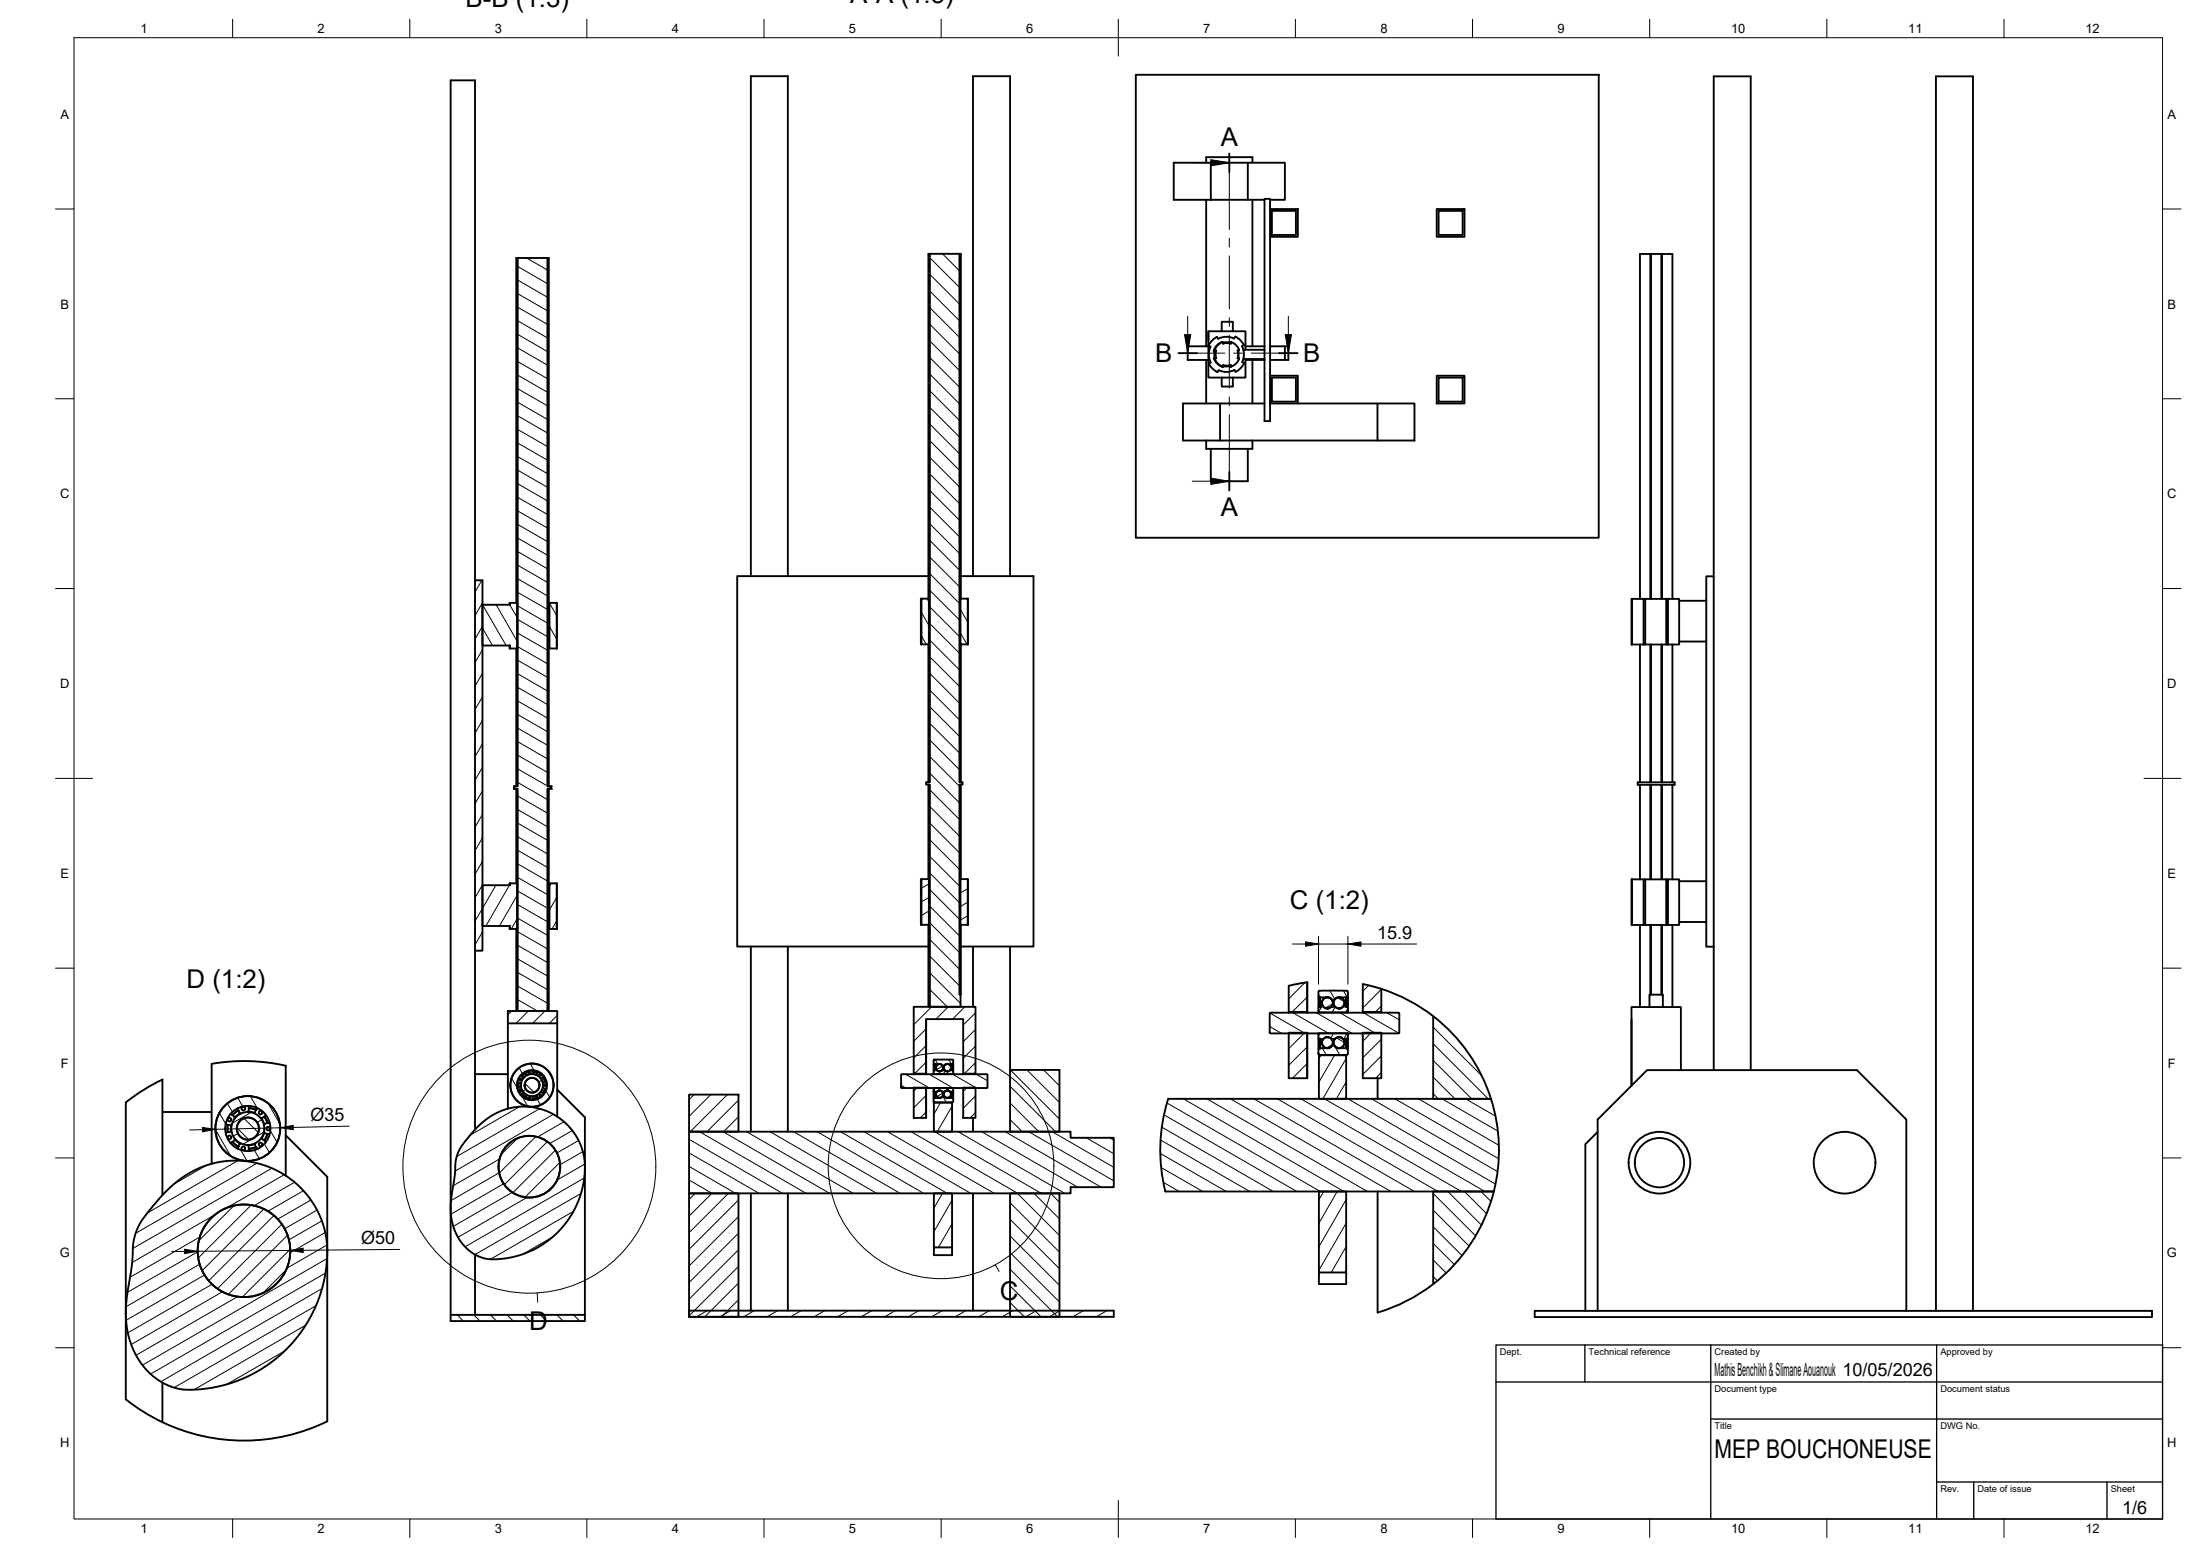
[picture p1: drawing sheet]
<svg xmlns="http://www.w3.org/2000/svg" width="594mm" height="420mm" viewBox="0 0 594 420" stroke-linecap="round" stroke-linejoin="round" font-family="sans-serif">
<!-- layer: Visible -->
<g fill="none" stroke="#000" stroke-width=".51">
<path d="M306.7 20.2h125v125h-125zM325.7 43.9v-1.5h12.5v1.5M325.7 54v39.5M327 43.9h-10.1v10.1h20.1M337 43.9h-10v10.1M338.2 54v39.5M341.5 54h-4.5v-10.1h10v10.1h-4M343 56.5h7.5v7.4h-7.5zM343 56.5v-2.8h-1.5v60h1.5v-4.8M343.5 56.9h6.4v6.5h-6.4zM388 56.5h7.5v7.4h-7.5zM388.5 56.9h6.5v6.5h-6.5z"/>
<path d="M139.7 69.7h8.2v142.6h.9v.7h-.9v60h-8.2v-60h-.9v-.7h.9zM147.9 69.7h.3v142.6M147.9 69.7v142.6M251.1 68.5h-.4v93.1M259.1 68.5v142.7h.8v.7h-.8v56.6h.3v3.4h-8.3v-60h-1v-.7h1v-142.7h8.4v93.1M343 63.9v37.6M445.6 68.6h-2.8v93.1M445.8 68.6h-.2v93.1M445.8 68.6h2.8M445.8 68.6v93.1M448.6 68.6v93.1M448.6 68.6h.2"/>
<path d="M325.7 97.2v11.7M326.3 93.5h-5.6v3.7h5.6M326.3 89.5v2.4M326.4 98.2l1 1.3 1.4 1M328 94.8v1.8M328 96.6l-.2 .1 .2 .6 .7 .9 1 .7 .5 .2 .1-.2M328.6 91l.4 .5 1.8-.6 1.2 .1 1.2 .4 .4-.5 .2 .1a5.2 5.2 0 0 1 2.1 2.2l-.5 .3 .5 1.8-.1 1.2-.4 1.2 .6 .4M328.6 91l-1.3 1-.9 1.3 .5 .3-.4 1.2-.1 1.3 .5 1.8-.5 .4M328.8 93.2l1.3-.8 .2 .4 1.2-.2 .9 .2 .1-.4 1.3 .8 .8 1.3-.4 .1 .2 1.3-.2 .9 .4 .1-.8 1.3-1.3 .8-.1-.4-.9 .1-1.2-.1-.2 .4-1.3-.8-.8-1.3 .4-.2-.1-.8 .1-1.2-.4-.2zM330.3 98.9l1.8-.1 .1 .3M332.5 92.4l-.4-.1-.1 .2h-1.8l-.1-.2-.5 .2-1.4 1.2-.5 1.1h.3M332.5 99l-.3 .1"/>
<path d="M332.8 86.9h-2.8l-.1 2.6M332.8 86.9l.1 2.6M334.3 94.7v1.8M334.3 96.5l.3 .1-.1 .2M334.5 94.5l.1 .2M334.5 94.7l-.2 .1M335.7 94.4h5.8M335.7 96.9h5.8M336 98.1l-1 1.3-1.3 1M336.3 97.2h5.1M336.3 93.5h5.1M336.3 94.4v-4.9h-10v12.5h10v-5.1"/>
<path d="M338.2 97.2v11.7M341.4 97.2h.1M341.4 93.5h.1M343 93.5h4M347 93.5h.9v3.7h-.9M347 93.5v3.7h-4M325.7 119v2.2h12.5v-2.2M329.5 108.9h-10.1v10.1h52.6M329.9 102l.1 2.3 2.8 .1M332.9 102l-.1 2.4M333.7 100.4l-.3-.5-1.8 .5h-1.3l-1.2-.4-.4 .5M341.5 108.9h-12v10.1"/>
<path d="M343 101.5h7.5v7.4h-7.5zM343.5 102h6.4v6.5h-6.4zM350.5 108.9h21.5M372 108.9h10v10.1h-10zM388 101.5h7.5v7.4h-7.5zM388.5 102h6.5v6.5h-6.5zM327 121.2v8.7h10v-8.7M128.3 156.7v100h2v-100h-2v-135h-6.6v335h36.2v-1.7M202.8 155.6v-135h9.9v135M250.7 155.6h-51.6v100h51.6M259.5 155.6h19.6v100h-19.6M262.7 155.6v-135h10.1v135"/>
<path d="M460.8 155.6h2v100h-2zM462.8 155.6v-135h10v268.4M130.3 163.3h7.4v-.5h2v12.3h-2v-.8h-7.4zM137.6 174.3v.8l.1-.8M137.6 163.3l.1-.5v.5M137.7 175.1h.1M139.4 162.8v-93.1h.3v142.6M139.4 175.1v37.2M139.7 162.8h.1M139.7 175.1h.1M148.2 162.8h.2M148.2 162.8v12.3"/>
<path d="M148.2 175.1h.2M148.4 162.8h1.9v12.3h-1.9zM150.3 162.8h.1M150.3 175.1h.1M150.4 162.8v12.3M248.8 161.6h2v12.4h-2zM248.8 161.6h-.1v12.4h.1M250.7 174v37.2M250.8 161.6v12.4M259.3 174h.1M259.3 161.6h2v12.4h-2zM259.3 161.6v12.4"/>
<path d="M259.5 174v37.2M261.3 161.6v12.4M440.6 161.7l.1 12.3zM440.7 174h.1M442.8 174v37.2M443.8 161.7h-3.1v12.3h3.1M444.3 161.7h-.5v12.3h.5M445.6 174v37.2M445.8 174v37.2M448.6 174v37.2M448.8 161.7v-93.1h2.8v93.1M448.8 174v37.2"/>
<path d="M449.9 161.7h-5.6v12.3h5.6M450.4 161.7h3v12.3h-3zM450.4 161.7h-.5v12.3h.5M451.6 174v37.2M453.4 173.2h7.4M453.4 162.2h7.4M138.8 212.3v.7M139.4 213v25.5M139.7 213v60M147.9 213v60M148.2 213v60M148.8 212.3v.7"/>
<path d="M250.7 211.9v25.5M259.5 211.9v25.5M442.2 211.2h10v.7h-10zM442.8 211.9v25.5M445.6 211.9v25.5M445.8 211.9v25.5M448.6 211.9v25.5M448.8 211.9v25.5M451.6 211.9v25.5M130.3 239h7.4v-.5h2v12.3h-2v-.8h-7.4zM137.6 239l.1-.5v.5M139.7 238.5h.1"/>
<path d="M148.2 238.5h.2M148.2 238.5v12.3M148.4 238.5h1.9v12.3h-1.9zM150.3 238.5h.1M150.4 238.5v12.3M248.8 237.4h2v12.3h-2zM248.8 237.4h-.1v12.3h.1M250.8 237.4v12.3M259.3 237.4h2v12.3h-2zM259.3 237.4v12.3M261.3 237.4v12.3M440.6 237.4l.1 12.4z"/>
<path d="M443.8 237.4h-3.1v12.4h3.1M444.3 237.4h-.5v12.4h.5M449.9 237.4h-5.6v12.4h5.6M450.4 237.4h3v12.4h-3zM450.4 237.4h-.5v12.4h.5M453.4 238h7.4M128.3 256.7v48.3M137.6 250v.8l.1-.8M137.7 250.8h.1M139.4 250.8v22.2M139.7 250.8h.1M148.2 250.8h.2"/>
<path d="M150.3 250.8h.1M202.8 255.6v50M212.7 255.6v50M250.7 249.7v22.2M259.3 249.7h.1M259.5 249.7l-.1 18.8M262.7 255.6v16.3M272.8 255.6v33.3M440.7 249.8h.1M442.8 249.8v22.1M445.6 249.8v18.8h3.4v3.3M445.8 249.8v18.8"/>
<path d="M448.6 249.8v18.8M448.8 249.8v18.8M451.6 249.8v22.1M453.4 249h7.4M462.8 255.6v33.4M137.1 273h13.4v3.3h-13.4zM137.1 276.3v23.1M150.5 276.3v25.2M246.7 271.9h16.7v18h-3.3v-14.7h-10v14.7h-3.4zM250.1 275.2v14.9M342.9 273.5h34.8l.2 .1v5.2l-.2 .2h-34.6l-.2-.2zM348 278.9h5v12.2h-5z"/>
<path d="M348 273.2h5M348 273.2v.3M353 265.2v8.3v-.3M353 265.2v8M353 265.2l-5 1v7M356 269.3v2.6M356 271.9l1.3-.2 .4 .4 .9 .2 .9-.5h1l.5 .4 .7 .1 1-.6h.8v.2h.5v1.2l-.3 .3h-7.4l-.3-.3zM356 273.1v.4M356 279v.3M356.1 279.1l7.7-.1 .2 .3v1.2l-1.3 .1-.5-.4-.8-.1-.9 .4h-1l-.4-.3-.8-.1-1 .5h-.8v-.1h-.5zM356.1 267.6l7.6-.1 .3 .3v1.5l-.3-.1-.2 .1h-2.2l-.5 .2-.6 .7h-.4l-.6-.7-.5-.2h-2.2l-.2-.1-.3 .1zM356.2 269.3v2.6"/>
<path d="M356.3 269.2l.2 .1v2.6h-.2zM357.3 271.7a1.49 1.49 0 0 1 .2-2 1.49 1.49 0 0 1 2 .1 1.49 1.49 0 0 1 0 2M358 269.3v.1M358.4 272.3h.1M358.5 272.3h.1M359 272.2h-1.1M359.8 270.2h.1M359.8 271.4v.4M360.2 270.2h.1M360.2 271.4v.4M361.5 272.3h.1M361.6 272.3h.1"/>
<path d="M362 269.3v.1M362.1 272.2h-1M362.8 271.7a1.49 1.49 0 0 0-.3-2 1.49 1.49 0 0 0-2 .1 1.49 1.49 0 0 0 0 2M363.5 269.2l.3 .1-.1 .2v2.4h-.2zM363.8 269.3v2.6M364 269.3v2.6M364 273.1v.4M364 279v.3M368 265.7v7.5h5M368 278.9h5v12.2h-5zM368 273.2v.3M368 265.7a45.7 45.7 0 0 1 19 8.7"/>
<path d="M373 267v6.5M387 274.4v22.3h15.6M387 274.4a45.7 45.7 0 0 1 15.6 22.3M440.6 275.3v17.9v-21.3h13.3v17.1M445.6 268.6h-.2v3.3M34 297.7v80.2M34 297.7l5.2-3.7 4.7-2.5v31.2M64.2 299.3l.1 .6M64.3 299.9l-1.5 1.2M64.3 299.9l.7 .8M67 298.6l.2 .6M67.2 299.2l1.9 .5"/>
<path d="M67.2 299.2l-.3 1.1M69.1 299.7l-.2 1M69.5 299.2l-.4 .5M128.3 290h8.8M139.7 292.2l.3 .2M140 292.4v1.3M140 293.7l-.3 .2M140 293.7h.8M140.5 290.5l.4 .1M140.7 292.4v1.3M140.8 292.3l-.8 .1M140.9 295.4l-.4 .2"/>
<path d="M140.9 295.4l1 .9M140.9 290.6l.4 .6M141.3 294.9l1 .9M141.3 294.8l-.4 .6M141.7 293.2l.1 .5M141.9 289.4v.4M141.9 289.8l-1 .8M141.9 296.3v.4M141.9 289.8l.5 .5M142.3 290.3l-1 .8M142.4 295.7l-.5 .5M143.6 296l.2 .7"/>
<path d="M143.7 290l1.3 .3M143.7 289l.1 .4M143.8 289.4l1.3 .2M143.8 296.7l-.1 .4M143.8 289.4l-.2 .6M145 295.8l-1.3 .3M145 295.7v.5l.4 .5M145.1 296.4l-1.3 .3M145.1 289.6l-.1 .7M145.4 289.3l-.3 .3M146 294.9l.6 .3M146.1 291.1l.5 1.2"/>
<path d="M146.6 293.6l.6 .4M146.6 295.2l.2 .3M146.6 290.9l.6 1.1M146.6 293.7l-.5 1.2M146.8 290.5l-.4 .5-.4 .1M147.2 294l-.6 1.2M147.2 292l-.6 .4M147.2 292l.4 .1M147.6 294h-.4M150.5 294.2l7.4 7.5v53.3M186.1 295.6h13.3v10h-13.3zM243.4 290.2l23.1-.1 .2 .1v3.5l-23.2 .1z"/>
<path d="M246.7 293.7h3.4v8.2h-3.4zM246.8 289.9v.2M250.1 293.8v8.1M250.1 289.9v.2M252.1 296.5h1.7l1.1-.6 .7 .6h1.8v1l-.2 .2h-4.9l-.2-.2zM252.1 294.7v1.8M252.1 287.3v1.7M252.1 289l.8-.1 .5 .4h.5l.5-.3h.7l.9 .3 .6-.4h.5l.3 .1v.9l-.2 .1h-4.9l-.2-.1zM252.1 289.8v.3M252.1 293.8v.2M252.2 286.2l5.1-.1 .1 1.2h-1.8l-.7 .6h-.3l-.7-.6h-1.8zM252.2 297.7h4.9v7.9h-4.9z"/>
<path d="M252.2 293.8h5.1l.1 .9-.8 .2-.9-.4-.6 .3h-.7l-.8-.3-.7 .4h-.5l-.3-.2zM252.2 294.7v1.8M252.2 287.3v1.7M252.2 287.2l.2 .1v1.7h-.1zM252.3 294.7h.1l-.1 1.9zM252.5 297.7h-.3M252.9 288.9a.98 .98 0 0 1 .2-1.3 .98 .98 0 0 1 1.3 0 .98 .98 0 0 1 0 1.4M253.4 287.3v.1M253.4 296.4v.1M253.7 294.4h.1M253.7 289.3h.1M253.8 294.4h-.1"/>
<path d="M254.1 294.5h-.7M254.1 289.2h-.7M254.4 294.8a.98 .98 0 0 1 0 1.3 .98 .98 0 0 1-1.3 .1 .98 .98 0 0 1-.2-1.3M254.6 287.9h.1M254.6 288.7v.3M254.6 294.8v.3M254.6 295.9h.1M254.9 287.9h.1M254.9 288.7v.3M254.9 294.8v.3M254.9 295.9h.1M255.1 294.8a.98 .98 0 0 0 0 1.3 .98 .98 0 0 0 1.3 .1 .98 .98 0 0 0 .2-1.3"/>
<path d="M255.8 294.4h.1M255.8 289.3h.1M255.9 294.4h-.1M256.1 287.3v.1M256.1 296.4v.1M256.2 294.5h-.7M256.2 289.2h-.7M256.6 288.9a.98 .98 0 0 0-.2-1.3 .98 .98 0 0 0-1.3 0 .98 .98 0 0 0 0 1.4M257 297.7h.1M257.1 297.7h.1M257.1 294.7h.1v1.9zM257.1 287.3h.2l-.1 1.7h-.1z"/>
<path d="M257.3 287.3v1.7M257.3 294.7v1.8M257.4 287.3v1.7M257.4 294.7v1.8M257.4 289.8v.3M257.4 293.8v.2M260.1 293.7h3.3v8.2h-3.3zM260.1 289.9v.2M263.4 289.9v.2M272.8 288.9h13.3v16.7h-13.3zM356 283l.3 .2 .2-.2 2.2 .1 .8-.4 .3-.5h.4l.4 .5 .7 .4 2.2-.1 .2 .2 .3-.2v1.6l-.3 .2h-7.4l-.3-.2zM356 280.5v2.5"/>
<path d="M356.2 284.9h7.3v11.8h-7.3zM356.2 280.5v2.5M356.3 280.5h.2l-.1 2.7-.2-.1 .1-.2zM356.6 284.8l-.4 .1M358 283h.1M358.4 280.1h.1M358.5 280.1h.1M359 280.1h-1.1M359.5 280.5a1.49 1.49 0 0 1 0 2.1 1.49 1.49 0 0 1-2 .1 1.49 1.49 0 0 1-.2-2.1M359.8 280.5v.4M359.8 282.1v.1M360.2 280.5v.4"/>
<path d="M360.2 282.1v.1M360.5 280.5a1.49 1.49 0 0 0 0 2.1 1.49 1.49 0 0 0 2 .1 1.49 1.49 0 0 0 .3-2.1M361.5 280.1h.1M361.7 280.1h-.1M362 283h.1M362.1 280.1h-1M363.5 284.8v.1M363.5 280.5h.2v2.7l-.2-.1zM363.8 280.5v2.5M364 280.5v2.5M372 291.1v5.6M402.6 296.7h-87.1a45.7 45.7 0 0 0-.8 25h88.7"/>
<path d="M402.6 296.7a45.7 45.7 0 0 1 .8 25M43.9 300.3h13.2M57.1 314.2l.1-26.9a51.2 51.2 0 0 1 20 .5v29.7M61 303.4l.5 .4M61.5 303.8v1.9M61.5 305.7l-.5 .3M61.5 305.7l1.1 .1M62.2 300.9l.6 .2M62.4 303.7v2M62.6 303.7l-1.1 .1M62.8 308.4l1.5 1.2M62.8 308.4l-.6 .2"/>
<path d="M62.8 308.3l1.5 1.3M62.8 301.1l.6 .9M63.4 307.6l1.5 1.2M63.4 307.5l-.6 .9M63.9 305l.2 .7M64.3 309.6l-.1 .6M64.9 300.6l-1.5 1.2M65 308.8l-.7 .8M66.9 309.2l.3 1M67 300.1l1.9 .5M67.2 310.2l-.2 .6M68.9 308.9l-1.9 .4"/>
<path d="M68.9 308.7l.2 1.1M69.1 309.8l-1.9 .4M69.1 309.8l.4 .4M70.4 307.5l1 .4M70.5 301.9l.9 1.8M71.3 305.7l.9 .5M71.4 305.8l-.9 1.8M71.4 301.5l.8 1.7zM71.4 307.9l.4 .6M71.8 301l-.6 .7-.8 .2M72.2 303.2l-.9 .6M72.2 303.2l.6 .1"/>
<path d="M72.2 306.2l-.8 1.8M72.8 306.2h-.6M77.2 306.6l11.2 11.2v66a51.2 51.2 0 0 1-44.5 .2M128.9 304.4l1.8-1.7 2.2-1.5 3.7-1.7 4.2-.7 2.2 .1 2 .3a16.8 16.8 0 0 1 12.4 21.1l-.8 3-1 2.4-2.3 3.9-1.5 1.9-2.1 2.1-3.9 2.9-4.7 2.2-5 1.2-2.2 .1-2.5-.1-1.4-.3-1.9-1-1.3-.8-1.7-1.7-2-3-1.1-3.3-.3-4.2 1.1-8.4 .2-3.4 .5-2.1 1.4-2.7zM186.1 305.6h103v1.6h11.7v13.4h-11.7v1.6h-103zM262.7 301.9v3.7M431.4 305.6l-3.3 3.4v45M44.5 322l2.4-2.2 3.3-2.5 3.3-1.7 3.9-1.4 4.1-.7 3.4-.1 3.7 .5 3.2 .9 3.4 1.5 2.8 1.8 2.8 2.3 2.6 2.9 2.2 3.5 1.4 3.1 .9 3.2 .5 4.1-.2 4-.7 4.8-1.1 3.7-1.4 3.7-1.9 3.5-2.5 3.7-2.3 2.8-2.9 2.8-3.2 2.4-4.6 2.7-4 1.8-3.3 1-5.1 .9-5 .3-2.5-.4-2.7-1a20.8 20.8 0 0 1-11-18.8l.2-4.3 1.4-8.9 .3-3.8a18.1 18.1 0 0 1 5.2-12.2zM128.3 338.8v16.2M186.1 322.2h13.3v33.4h-13.3zM202.8 322.2v31.7M212.7 322.2v31.7"/>
<path d="M252.2 336.8h4.9v-14.6h-4.9v16.7h4.9v-2.1M262.7 322.2v31.7M272.8 322.2h13.3v33.4h-13.3zM372 321.7v32.7M403.4 321.7h-16.4v25.1M403.4 321.7a45.7 45.7 0 0 1-16.4 25M121.7 355h36.2M186.1 353.9h114.7v1.7h-114.7zM356.2 343.6h7.3v-21.9h-7.3v25h7.3v-3.1M387 346.7a45.7 45.7 0 0 1-15 7.7M414.4 354h166.7v1.6h-166.7zM431.4 354v-51.7l13.4-13.3h56.6l13.4 13.3v51.7"/>
<path d="M522.8 354v-333.4h10v333.4M34 377.9l4.3 3.1 5.6 3M43.9 373.3v10.7"/>
<circle cx="358.4" cy="270.8" r="1.47"/>
<circle cx="361.6" cy="270.8" r="1.47"/>
<circle cx="65.7" cy="299.3" r=".5"/>
<circle cx="140.3" cy="294.6" r=".33"/>
<circle cx="140.3" cy="291.4" r=".33"/>
<circle cx="142.8" cy="296.6" r=".33"/>
<circle cx="142.8" cy="289.4" r=".33"/>
<circle cx="143.6" cy="293" r="5.8"/>
<circle cx="143.6" cy="293" r="2.97"/>
<circle cx="143.6" cy="293" r="2"/>
<circle cx="143.6" cy="293" r="4.1"/>
<circle cx="143.7" cy="293.1" r="2"/>
<circle cx="145.9" cy="295.9" r=".33"/>
<circle cx="145.9" cy="290.1" r=".33"/>
<circle cx="147.3" cy="293" r=".33"/>
<circle cx="253.7" cy="295.5" r=".98"/>
<circle cx="253.7" cy="288.3" r=".98"/>
<circle cx="255.8" cy="295.5" r=".98"/>
<circle cx="255.8" cy="288.3" r=".98"/>
<circle cx="358.4" cy="281.5" r="1.47"/>
<circle cx="361.6" cy="281.5" r="1.47"/>
<circle cx="62" cy="302.3" r=".5"/>
<circle cx="62" cy="307.1" r=".5"/>
<circle cx="65.7" cy="310.1" r=".5"/>
<circle cx="66.9" cy="304.7" r="8.8"/>
<circle cx="66.9" cy="304.7" r="4.5"/>
<circle cx="66.9" cy="304.7" r="3"/>
<circle cx="66.9" cy="304.7" r="6.1"/>
<circle cx="67" cy="304.8" r="3"/>
<circle cx="70.4" cy="300.4" r=".5"/>
<circle cx="70.4" cy="309" r=".5"/>
<circle cx="72.4" cy="304.7" r=".5"/>
<circle cx="142.9" cy="315" r="8.3"/>
<circle cx="448.1" cy="314" r="6.7"/>
<circle cx="448.1" cy="314" r="8.3"/>
<circle cx="498.1" cy="314" r="8.3"/>
<circle cx="65.9" cy="337.7" r="12.5"/>
</g>
<g fill="#000">
<circle cx="138.8" cy="213" r=".25"/>
<circle cx="138.8" cy="212.3" r=".25"/>
<circle cx="148.8" cy="213" r=".25"/>
<circle cx="148.8" cy="212.3" r=".25"/>
<circle cx="358" cy="272.2" r=".25"/>
<circle cx="358.4" cy="272.3" r=".25"/>
<circle cx="361.6" cy="272.3" r=".25"/>
<circle cx="362" cy="272.2" r=".25"/>
<circle cx="64.3" cy="299.9" r=".25"/>
<circle cx="67.2" cy="299.2" r=".25"/>
<circle cx="69.1" cy="299.7" r=".25"/>
<circle cx="140" cy="292.4" r=".25"/>
<circle cx="140" cy="293.7" r=".25"/>
<circle cx="140.9" cy="290.6" r=".25"/>
<circle cx="140.9" cy="295.4" r=".25"/>
<circle cx="141.9" cy="296.2" r=".25"/>
<circle cx="141.9" cy="289.8" r=".25"/>
<circle cx="143.8" cy="296.7" r=".25"/>
<circle cx="143.8" cy="289.4" r=".25"/>
<circle cx="145.1" cy="296.4" r=".25"/>
<circle cx="145.1" cy="289.6" r=".25"/>
<circle cx="146.6" cy="290.9" r=".25"/>
<circle cx="146.6" cy="295.2" r=".25"/>
<circle cx="147.2" cy="294" r=".25"/>
<circle cx="147.2" cy="292" r=".25"/>
<circle cx="253.4" cy="289.3" r=".25"/>
<circle cx="253.4" cy="294.5" r=".25"/>
<circle cx="253.7" cy="294.5" r=".25"/>
<circle cx="253.7" cy="289.3" r=".25"/>
<circle cx="255.8" cy="289.3" r=".25"/>
<circle cx="255.8" cy="294.5" r=".25"/>
<circle cx="256.1" cy="289.3" r=".25"/>
<circle cx="256.1" cy="294.5" r=".25"/>
<circle cx="358" cy="280.1" r=".25"/>
<circle cx="358.4" cy="280.1" r=".25"/>
<circle cx="361.6" cy="280.1" r=".25"/>
<circle cx="362" cy="280.1" r=".25"/>
<circle cx="61.5" cy="303.8" r=".25"/>
<circle cx="61.5" cy="305.7" r=".25"/>
<circle cx="62.8" cy="308.4" r=".25"/>
<circle cx="62.8" cy="301.1" r=".25"/>
<circle cx="64.3" cy="309.6" r=".25"/>
<circle cx="67.2" cy="310.2" r=".25"/>
<circle cx="69.1" cy="309.8" r=".25"/>
<circle cx="71.4" cy="301.5" r=".25"/>
<circle cx="71.4" cy="308" r=".25"/>
<circle cx="72.2" cy="303.3" r=".25"/>
<circle cx="72.2" cy="306.2" r=".25"/>
</g>
<!-- layer: TITLEBLOCK -->
<path d="M404 363.2h180v47h-180zM404 373.2h180M428 363.2v10M462 363.2v47M523 363.2v47M462 383.2h122M523 400.2h61M533 400.2v10M569 400.2v10" fill="none" stroke="#000" stroke-width=".36"/>
<!-- layer: BORDER -->
<g fill="none" stroke="#000" stroke-width=".27">
<path d="M20 10.2h564v400h-564zM62.8 5.2v5M110.7 5.2v5M158.5 5.2v5M206.3 5.2v5M254.1 5.2v5M302 5.2v10M349.8 5.2v5M397.6 5.2v5M445.5 5.2v5M493.3 5.2v5M541.1 5.2v5"/>
<path d="M15 56.4h5M584 56.4h5M15 107.7h5M584 107.7h5M15 158.9h5M584 158.9h5M15 210.2h10M579 210.2h10M15 261.4h5M584 261.4h5M15 312.7h5M584 312.7h5"/>
<path d="M15 363.9h5M584 363.9h5M62.8 410.2v5M110.7 410.2v5M158.5 410.2v5M206.3 410.2v5M254.1 410.2v5M302 405.2v10M349.8 410.2v5M397.6 410.2v5M445.5 410.2v5M493.3 410.2v5"/>
<path d="M541.1 410.2v5"/>
</g>
<!-- layer: Hatching -->
<g fill="none" stroke="#000" stroke-width=".27">
<path d="M139.7 71.9l8.2 4.7M139.7 75.6l8.2 4.7M139.7 79.3l8.2 4.6M142.2 69.7l5.7 3.2M251.1 78.6l8 8M251.1 74.1l8 8M251.1 69.6l8 8M254.5 68.5l4.6 4.6M259 68.5l.1 .1M139.7 82.9l8.2 4.7M139.7 86.6l8.2 4.7M139.7 90.3l8.2 4.7"/>
<path d="M139.7 93.9l8.2 4.7M139.7 97.6l8.2 4.7M251.1 96.6l8 7.9M251.1 92.1l8 8M251.1 87.6l8 8M251.1 83.1l8 8M139.7 101.3l8.2 4.6M139.7 104.9l8.2 4.7M139.7 108.6l8.2 4.7M139.7 112.2l8.2 4.7M139.7 115.9l8.2 4.7M139.7 119.6l8.2 4.7"/>
<path d="M251.1 119l8 8M251.1 114.5l8 8M251.1 110l8 8M251.1 105.5l8 8M251.1 101l8 8M139.7 123.3l8.2 4.6M139.7 126.9l8.2 4.7M139.7 130.6l8.2 4.7M139.7 134.3l8.2 4.6M139.7 137.9l8.2 4.7M251.1 137l8 7.9M251.1 132.5l8 8"/>
<path d="M251.1 128l8 8M251.1 123.5l8 8M130.1 156.7l-1.8 3.2M139.7 141.6l8.2 4.7M139.7 145.2l8.2 4.7M139.7 148.9l8.2 4.7M139.7 152.6l8.2 4.7M139.7 156.3l8.2 4.6M139.7 159.9l8.2 4.7M251.1 159.4l8 8M251.1 154.9l8 8M251.1 150.5l8 7.9"/>
<path d="M251.1 145.9l8 8M251.1 141.5l8 7.9M130.3 175.5l-2 3.4M130.3 169.1l-2 3.5M130.3 162.8l-2 3.4M130.3 169.6l2.7 4.7M130.3 163.3l6.4 11M134 163.3l5.7 9.8M137.6 163.3l2.1 3.5M139.7 163.6l8.2 4.7M139.7 167.2l8.2 4.7M139.7 170.9l8.2 4.7"/>
<path d="M139.7 174.6l8.2 4.7M139.7 178.2l8.2 4.7M148.4 162.9l1.9 3.4M148.4 169.2l1.9 3.4M248.9 171.8l1.2 2.2M248.9 165.4l1.9 3.5M250.3 161.6l.5 .9M251.1 177.4l8 8M251.1 172.9l8 8M251.1 168.4l8 8M251.1 163.9l8 8M259.3 170.9l1.8 3.1"/>
<path d="M259.3 164.5l2 3.5M261.3 161.6h.1M130.3 194.5l-2 3.5M130.3 188.2l-2 3.4M130.3 181.8l-2 3.5M139.7 181.9l8.2 4.7M139.7 185.6l8.2 4.7M139.7 189.3l8.2 4.6M139.7 192.9l8.2 4.7M139.7 196.6l8.2 4.7M251.1 199.8l8 8M251.1 195.3l8 8"/>
<path d="M251.1 190.9l8 7.9M251.1 186.4l8 8M251.1 181.9l8 8M130.3 219.9l-2 3.5M130.3 213.6l-2 3.4M130.3 207.2l-2 3.5M130.3 200.9l-2 3.4M139.7 218.6l8.2 4.7M139.7 200.2l8.2 4.7M139.7 203.9l8.2 4.7M139.7 207.6l8.2 4.7M139.7 211.2l8.2 4.7"/>
<path d="M139.7 214.9l8.2 4.7M148 212.3l.8 .5M251.1 217.8l8 8M251.1 213.3l8 8M251.1 208.8l8 8M251.1 204.3l8 8M130.3 239l-2 3.4M130.3 232.6l-2 3.5M130.3 226.3l-2 3.4M133.9 239l-5.6 9.8M137.6 239l-6.4 11M137.9 238.5l-.2 .3"/>
<path d="M139.7 233.2l8.2 4.7M139.7 222.2l8.2 4.7M139.7 225.9l8.2 4.7M139.7 229.6l8.2 4.7M139.7 236.9l8.2 4.7M148.9 238.5l-.5 .9M250.8 238.7l-1.9 1.1M251.1 235.8l8 7.9M251.1 231.3l8 7.9M251.1 226.8l8 8M251.1 222.3l8 8M259.4 237.4h-.1"/>
<path d="M261.3 239.9l-2 1.2M130.3 251.7l-2 3.4M139.7 248.1l-1.6 2.7M139.7 241.7l-4.8 8.3M139.7 240.6l8.2 4.7M139.7 244.2l8.2 4.7M139.7 247.9l8.2 4.7M139.7 251.6l8.2 4.6M139.7 255.2l8.2 4.7M139.7 258.9l8.2 4.7M150.3 248.6l-1.2 2.2M150.3 242.3l-1.9 3.4"/>
<path d="M250.8 249.7h.1M250.8 246l-1.9 1.2M250.8 242.3l-1.9 1.2M251.1 258.2l8 8M251.1 253.7l8 8M251.1 249.2l8 8M251.1 244.7l8 8M251.1 240.2l8 8M261.3 247.3l-2 1.1M261.3 243.6l-2 1.2M138.2 273l-1.1 1M139.7 262.6l8.2 4.7"/>
<path d="M139.7 266.2l8.2 4.7M139.7 269.9l5.4 3.1M142.7 273l-3.4 3.3M147.2 273l-3.4 3.3M150.5 274.2l-2.2 2.1M247.1 271.9l-.3 .3M250.1 277.8l-3.3 3.4M251.1 271.7l.2 .2M251.1 267.2l4.7 4.7M251.1 262.7l8.3 8.3M251.6 271.9l-4.8 4.8M256.1 271.9l-3.4 3.3"/>
<path d="M260.5 271.9l-3.3 3.3M263.4 278l-3.3 3.3M263.4 273.5l-3.3 3.3M342.9 277.2l3.2 1.8M342.9 273.6l9.5 5.4M349.1 273.5l9.7 5.5M352.3 278.9l-4.3 4.3M352.4 265.3l-4.4 4.4M353 269.2l-4 4M355.5 273.5l9.6 5.5M356 268.5l.4 .7M356.4 279l-.4 .7"/>
<path d="M356.5 270.2l-.1 .1M357 271.7l-.9 1.6M359.1 267.5l1.3 2.3M359.9 271l-2 1.2M360.1 279l-.8 1.4M360.6 271.9l-.9 1.5M361.2 269.4l1.8 1.1M361.8 273.5l9.7 5.5M362.8 267.5l1 1.7M363.5 271.8l.1 .1M363.8 279l-1 1.6M363.8 269.3h.1"/>
<path d="M364 272.3l-.7 1.1M368.2 273.5l9.6 5.5M369.6 266.1l-1.6 1.6M370.3 278.9l-2.3 2.2M373 271.6l-1.6 1.6M373 267.1l-5 5.1M374.5 273.5l3.4 1.9M387 277.4l13.1 13M61.4 297.9l1.4 2.4M64.2 296.4l1.4 2.4M67.6 296l1.8 3.2M72.4 297.9l3.2 5.5"/>
<path d="M138.1 291.1l1.6 2.7M140.2 288.3l.9 1.6M140.3 298.8l-13.4 7.8M141 296.1l1.5 2.6M141.8 292.5l2.4 2.5M142 294.2l-.8 .5M143.2 287.2l1 1.8M145.1 296.8l.9 1.6M145.7 299.4l-22.4 12.9M146.3 291.7l-.8 .5M147.4 294.5l1 1.8M147.9 289l1.3 2.3"/>
<path d="M187.5 295.6l-1.4 1.3M191.9 295.6l-5.8 5.8M196.4 295.6l-10 10M199.4 297.1l-8.5 8.5M243.3 293.1l1.3 .7M244.5 290.1l6.5 3.7M247.7 293.7l-.9 .9M250.1 295.8l-3.3 3.3M250.1 286.8l-3.1 3.1M250.1 282.3l-3.3 3.3M250.9 290.1l6.4 3.7M252.4 288.9v.1"/>
<path d="M252.5 286.1l.7 1.2M252.6 293.8l-.5 .8M254 297.7l-1.8 3.1M254.6 296l.9 1.7M254.6 287.8l-1.7 1M254.6 295.1l-1.6 1M254.9 288.7l1 .6M255.2 296.2l.3 .2M255.3 289.1l-.5 .9M256.2 286.1l.7 1.2M256.3 293.8l-.4 .7M257.1 298.7l-4 6.9"/>
<path d="M257.1 295.6l.1 .1M257.2 290.1l6.5 3.7M261.2 293.7l-1.1 1.1M263.4 295.9l-3.3 3.4M263.4 286.9l-3 3M263.4 282.4l-3.3 3.4M263.6 290.1l3.1 1.7M272.8 297.8l7.7 7.8M272.8 293.3l12.2 12.3M272.8 288.9l13.3 13.3M277.3 288.9l8.8 8.8M281.8 288.9l4.3 4.3"/>
<path d="M315.1 297.8l41.4 23.9M319.6 296.7l43.3 25M325.9 296.7l43.3 25M332.3 296.7l43.3 25M338.6 296.7l43.3 25M345 296.7l43.3 25M351.3 296.7l43.3 25M353 287.1l-4 4M353 282.7l-5 5M356.7 285l-.5 .9M357.1 283l1 1.9M357.7 296.7l43.3 25"/>
<path d="M359.8 282.1l-1.6 .9M360.3 285l-4.1 7.2M360.5 282.6l1.3 2.3M360.9 280.2l2.2 1.3M363.5 292.1l-2.6 4.6M363.5 285.8l-6.3 10.9M363.5 280.8l.2 .2M364 296.7l39.8 23M370.4 296.7l34 19.7M373 289.6l-1.5 1.5M373 285.1l-5 5M373 280.6l-5 5"/>
<path d="M376.7 296.7l28 16.2M383.1 296.7l21.6 12.5M387 295.3l1.4 1.4M387 290.9l5.9 5.8M387 286.3l10.4 10.4M387 281.9l14.9 14.8M389.4 296.7l15.1 8.7M395.8 296.7l8 4.7M402.1 296.7l.6 .4M55.7 314.7l-8.7 5M58.2 305.1l4.1 7M59.2 300.5l1.8 3"/>
<path d="M61.8 301.9l.7 .4M64 304.6l3.2 3.2M64.2 306.1l-1.2 .7M64.3 313.4l-24.5 14.1M65 310.5l1.7 3M65.9 302l3.9 3.9M67.8 300.4l-5.1 2.9M68.7 310.6l1.3 2.3M69.4 314.1l-32.8 18.9M70.7 302.4l-1.3 .7M71.3 305.7l-5.7 3.3M71.4 308.9l1.3 2.4"/>
<path d="M72.3 304.2l.6 .4M73 305.3l1.8 3.2M73.4 315.4l-37.5 21.7M76.8 317.2l-15.6 9M79.5 319.2l-10.9 6.4M134.8 316.7l-13 7.5M134.9 313l-12.5 7.2M136 319.6l-14.2 8.3M139.8 307.3l-4.6 4.5M144.7 306.9l-9.9 9.9M147.8 308.3l-11.6 11.6M149.5 300.9l-26.6 15.3"/>
<path d="M149.8 319.7l-2.2 2.2M150 310.6l-11.5 11.5M151.2 313.9l-9.4 9.4M152.3 302.9l-7.1 4.1M154.6 305.3l-6.1 3.5M156.3 308l-5.9 3.3M157.4 311l-6.1 3.5M157.8 318.1l-32.2 18.6M157.9 314.3l-7.4 4.3M186.1 318.6l6.2 3.6M186.1 315l12.5 7.2M186.1 311.3l18.9 10.9"/>
<path d="M186.1 307.7l25.2 14.5M188.8 305.6l28.9 16.6M195.2 305.6l28.8 16.6M199.4 301.5l-4 4.1M201.5 305.6l28.9 16.6M207.9 305.6l28.8 16.6M214.2 305.6l28.9 16.6M220.6 305.6l28.8 16.6M226.9 305.6l28.9 16.6M233.3 305.6l28.8 16.6M239.6 305.6l28.9 16.6M246 305.6l28.8 16.6"/>
<path d="M250.1 300.3l-1.6 1.6M252.3 305.6l28.9 16.6M257.1 305l-.3 .6M258.7 305.6l28.8 16.6M263.4 300.4l-1.4 1.5M265 305.6l26 15M271.4 305.6l26 15M272.8 302.3l3.2 3.3M277.7 305.6l23.1 13.3M284.1 305.6l16.7 9.6M293.3 307.2l7.5 4.3M299.7 307.2l1.1 .7"/>
<path d="M313.3 311.4l17.8 10.3M313.4 307.8l24.1 13.9M313.5 315.3l11.3 6.4M313.7 304.4l30.1 17.3M314.1 319.3l4.3 2.4M314.3 301l35.9 20.7M53.4 338l-19 11M53.9 334l-18.8 10.9M58.1 327.9l-22.4 13M63.2 325.6l-9.5 9.5M67.8 325.4l-14.3 14.3M71.2 326.5l-16.6 16.6"/>
<path d="M74 328.2l-17.7 17.7M76.1 330.6l-17.4 17.4M77.6 333.5l-16 16M78.4 337.3l-13 13M81.9 321.5l-9.6 5.6M83.9 324l-8.9 5.2M85.6 326.7l-8.7 5.1M86.9 329.7l-8.9 5.1M87.8 332.8l-9.4 5.5M88.3 339.9l-49.8 28.7M88.3 336.2l-10.9 6.3M138.3 322l-15.9 9.2"/>
<path d="M142.3 323.3l-18.6 10.8M149.2 334l-8 4.6M154.8 327.1l-22.3 12.9M156.9 322.3l-28.6 16.5M187.7 322.2l-1.6 1.7M192.2 322.2l-6.1 6.2M196.7 322.2l-10.6 10.6M199.4 337.5l-13.3 13.3M199.4 333l-13.3 13.3M199.4 328.5l-13.3 13.3M199.4 324l-13.3 13.3M254.5 322.2l-2.3 4"/>
<path d="M257.1 336.8h.1M257.1 330.4l-3.7 6.4M257.1 324.1l-4.9 8.5M272.8 338.2l13.3 13.4M272.8 333.7l13.3 13.4M272.8 329.2l13.3 13.4M272.8 324.8l13.3 13.3M274.7 322.2l11.4 11.4M279.2 322.2l6.9 6.9M283.7 322.2l2.4 2.4M357.4 321.7l-1.2 2.3M361.1 321.7l-4.9 8.6"/>
<path d="M363.5 336.6l-4 7M363.5 330.2l-7.3 12.8M363.5 323.9l-7.3 12.8M387 335.7l5.7 5.8M387 331.3l7.8 7.7M387 326.8l9.7 9.7M387 322.3l11.5 11.4M390.9 321.7l9.1 9.1M395.4 321.7l6 6M399.9 321.7l2.7 2.7M53.9 341.4l-19.9 11.4M55.2 344.3l-21.1 12.2"/>
<path d="M57.2 346.8l-22.7 13.1M60 348.8l-24.6 14.3M64.1 350.1l-27.4 15.9M77.3 342.9l-6.3 6.3M82.5 357.8l-30.1 17.4M85.3 352.6l-38.3 22.1M87 348l-43.6 25.1M87.9 343.8l-47.2 27.2M123.4 355l1.7 1.7M127.9 355l1.7 1.7M132.4 355l1.7 1.7M136.9 355l1.7 1.7"/>
<path d="M141.4 355l1.7 1.7M145.9 355l1.7 1.7M150.4 355l1.6 1.7M154.9 355l1.6 1.7M191 353.9l-2.9 1.7M197.3 353.9l-2.9 1.7M199.4 355.4l-.1 .2M199.4 350.9l-4.6 4.7M199.4 346.5l-9.1 9.1M199.4 341.9l-13.3 13.4M203.7 353.9l-2.9 1.7M210 353.9l-2.9 1.7"/>
<path d="M216.4 353.9l-2.9 1.7M222.7 353.9l-2.9 1.7M229.1 353.9l-2.9 1.7M235.4 353.9l-2.9 1.7M241.8 353.9l-2.9 1.7M248.1 353.9l-2.9 1.7M254.5 353.9l-2.9 1.7M260.8 353.9l-2.9 1.7M267.2 353.9l-2.9 1.7M272.8 351.7l3.8 3.9M272.8 347.2l8.3 8.4M272.8 342.7l12.8 12.9"/>
<path d="M273.5 353.9l-2.9 1.7M279.9 353.9l-2.9 1.7M286.2 353.9l-2.9 1.7M292.6 353.9l-2.9 1.7M298.9 353.9l-2.9 1.7M363.5 342.9l-.3 .7M387 344.7l1.1 1.1M387 340.2l3.5 3.5M76.9 364.8l-15.6 9"/>
</g>
<!-- layer: Section Lines -->
<path d="M332 41.4v5.1M318.2 95.4h5M345.4 95.4h5M332 127.4v5" fill="none" stroke="#000" stroke-width=".51"/>
<g fill="none" stroke="#000" stroke-width=".27">
<path d="M322 43.9h5M332 46.5v15.5M332 64.3v2.4M332 69.1v14.3M320.7 85.4v5M323.2 95.4h7.5M332 85.8v2.3M332 90.5v14.3M333.1 95.4h2.4M337.9 95.4h7.5M347.9 85.4v5M332 107.2v2.4"/>
<path d="M332 112v15.4M322 129.9h5"/>
</g>
<path d="M327 43.1l5 .8-5 .9zM319.9 90.4h1.6l-.8 5zM347.1 90.4h1.6l-.8 5zM327 129.1l5 .8-5 .9z" fill="#000" stroke="#000" stroke-width=".27"/>
<!-- layer: Detail Boundary -->
<g fill="none" stroke="#000" stroke-width=".27">
<path d="M145.1 349.1l.1 2.5M268.8 341.5l1 1.8"/>
<circle cx="142.9" cy="315" r="34.2"/>
<circle cx="254.1" cy="314.8" r="30.5"/>
</g>
<!-- layer: FD_Dimensions -->
<path d="M349 254.9h3.5M356 252.8v12.9M356 254.9h8M364 252.8v12.9M367.5 254.9h15M54.7 305l-3.5 .1M75.7 304.5l-17.5 .4M94.3 304.1l-15.1 .3M49.9 337.9h-3.5M78.4 337.7l-25 .2M107.9 337.4l-26 .2" fill="none" stroke="#000" stroke-width=".27"/>
<path d="M352.5 254.3l3.5 .6-3.5 .6zM364 254.9l3.5-.6v1.2zM54.7 304.4l3.5 .5-3.5 .7zM75.7 304.5l3.5-.6v1.1zM49.9 337.3l3.5 .6-3.5 .6zM78.4 337.7l3.5-.7v1.2z" fill="#000" stroke="#000" stroke-width=".27"/>
<g font-size="7">
<text x="125.7" y="2">B-B (1:3)</text>
<text x="229.6" y=".9">A-A (1:3)</text>
<text x="329.6" y="39.5">A</text>
<text x="311.9" y="97.9">B</text>
<text x="351.9" y="97.9">B</text>
<text x="329.6" y="139.4">A</text>
<text x="348.3" y="245.5">C (1:2)</text>
<text x="50.4" y="266.8">D (1:2)</text>
<text x="270" y="350.9">C</text>
<text x="142.9" y="359.1">D</text>
<text x="463" y="393.7">MEP BOUCHONEUSE</text>
</g>
<g font-size="4.9">
<text x="371.9" y="253.4">15.9</text>
<text x="83.8" y="302.8" transform="rotate(-1 83.8 302.8)">Ø35</text>
<text x="97.5" y="335.9" transform="rotate(-1 97.5 335.9)">Ø50</text>
<text x="463" y="371.7">Mathis Benchikh &amp; Slimane Aouanouk 10/05/2026</text>
<text x="573.1" y="408.8">1/6</text>
</g>
<g font-size="3.5">
<text x="37.9" y="8.9">1</text>
<text x="85.8" y="8.9">2</text>
<text x="133.6" y="8.9">3</text>
<text x="181.4" y="8.9">4</text>
<text x="229.3" y="8.9">5</text>
<text x="277.1" y="8.9">6</text>
<text x="324.9" y="8.9">7</text>
<text x="372.7" y="8.9">8</text>
<text x="420.6" y="8.9">9</text>
<text x="467.4" y="8.9">10</text>
<text x="515.3" y="8.9">11</text>
<text x="563.1" y="8.9">12</text>
<text x="16.3" y="32">A</text>
<text x="585.3" y="32">A</text>
<text x="16.3" y="83.3">B</text>
<text x="585.3" y="83.3">B</text>
<text x="16.2" y="134.6">C</text>
<text x="585.2" y="134.6">C</text>
<text x="16.2" y="185.8">D</text>
<text x="585.2" y="185.8">D</text>
<text x="16.3" y="237">E</text>
<text x="585.3" y="237">E</text>
<text x="16.4" y="288.3">F</text>
<text x="585.4" y="288.3">F</text>
<text x="16.1" y="339.6">G</text>
<text x="585.1" y="339.6">G</text>
<text x="16.2" y="390.8">H</text>
<text x="585.2" y="390.8">H</text>
<text x="37.9" y="413.9">1</text>
<text x="85.8" y="413.9">2</text>
<text x="133.6" y="413.9">3</text>
<text x="181.4" y="413.9">4</text>
<text x="229.3" y="413.9">5</text>
<text x="277.1" y="413.9">6</text>
<text x="324.9" y="413.9">7</text>
<text x="372.7" y="413.9">8</text>
<text x="420.6" y="413.9">9</text>
<text x="467.4" y="413.9">10</text>
<text x="515.3" y="413.9">11</text>
<text x="563.1" y="413.9">12</text>
</g>
<g font-size="2.5">
<text x="405" y="366">Dept.</text>
<text x="429" y="366">Technical reference</text>
<text x="463" y="366">Created by</text>
<text x="524" y="366">Approved by</text>
<text x="463" y="376">Document type</text>
<text x="524" y="376">Document status</text>
<text x="463" y="386">Title</text>
<text x="524" y="386">DWG No.</text>
<text x="524" y="403">Rev.</text>
<text x="534" y="403">Date of issue</text>
<text x="570" y="403">Sheet</text>
</g>
</svg>
